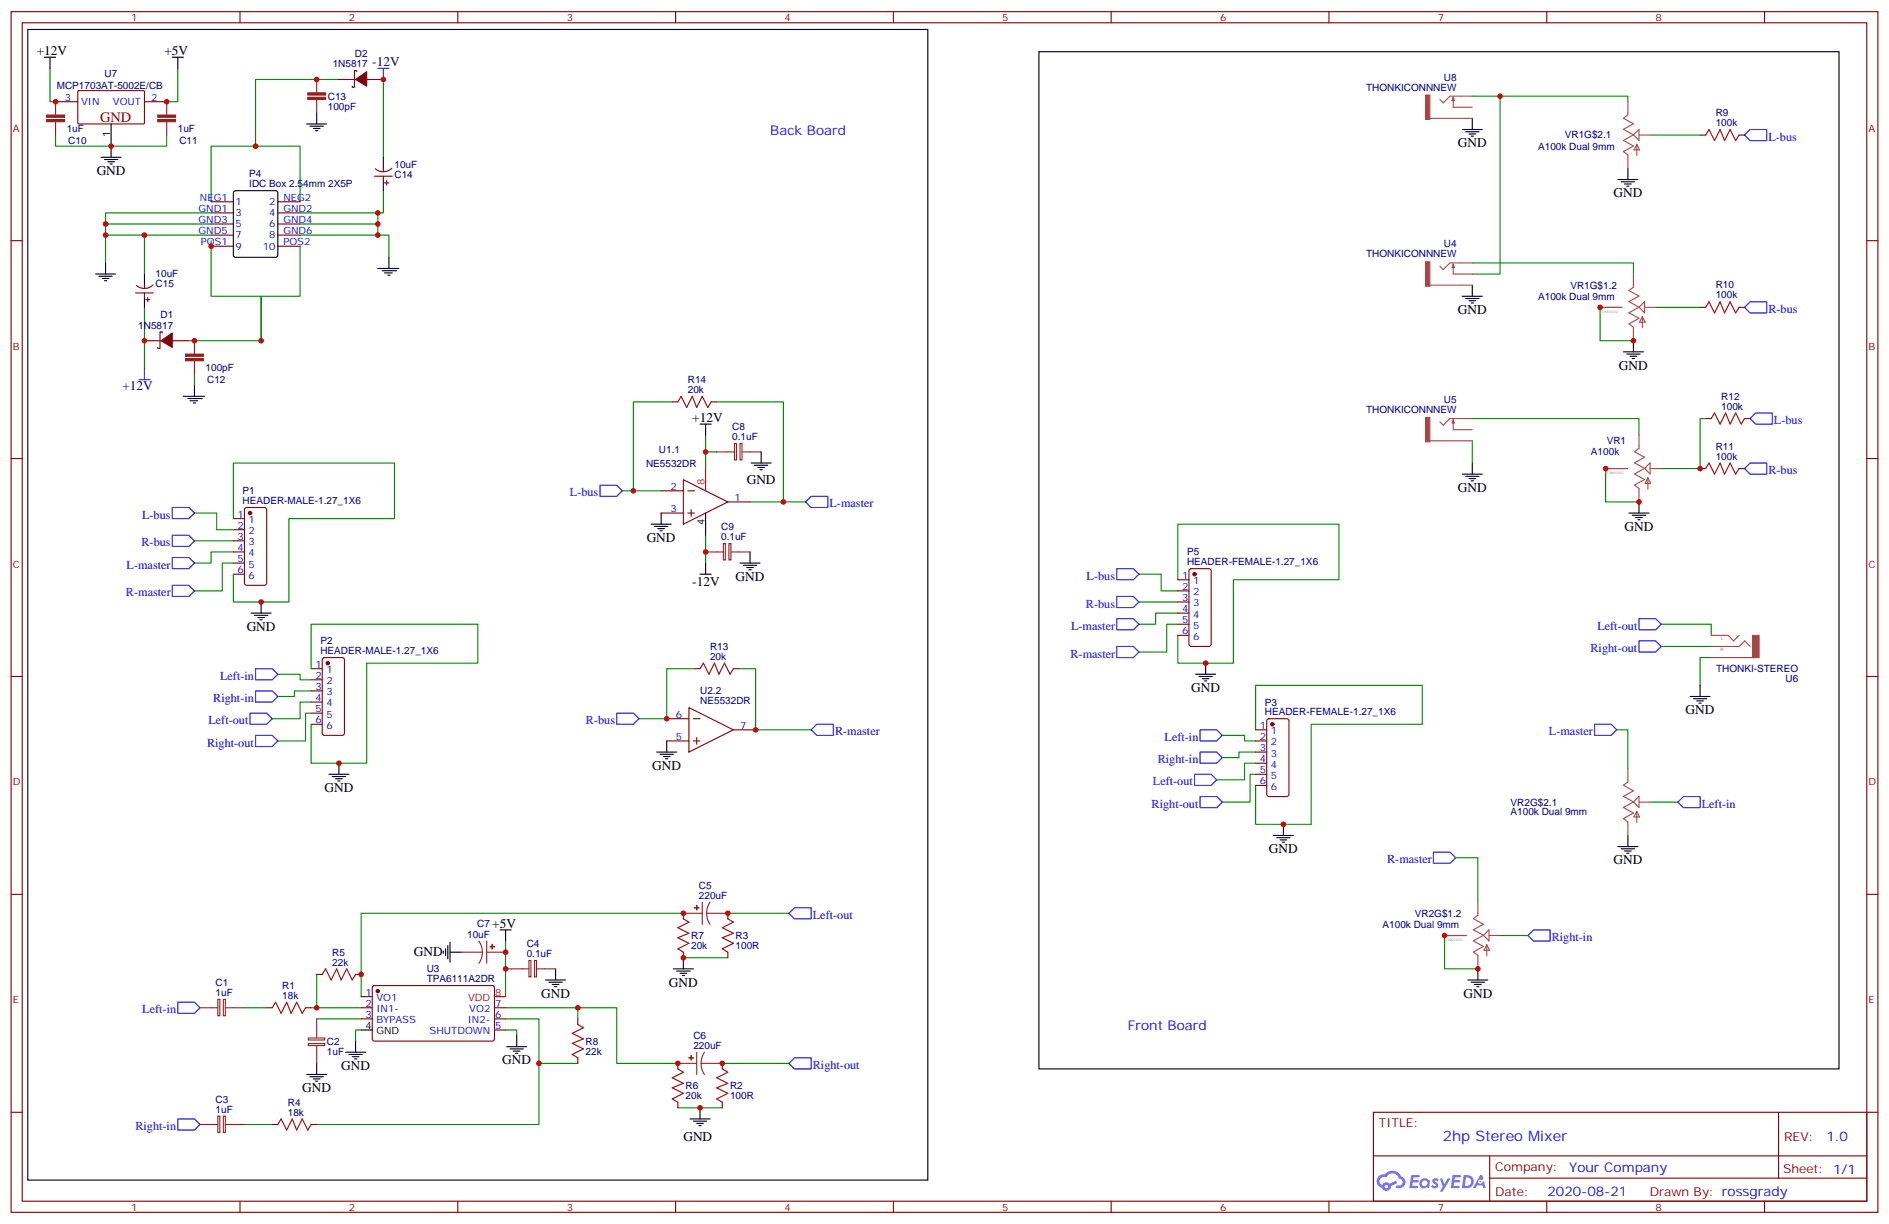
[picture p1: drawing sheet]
<svg xmlns="http://www.w3.org/2000/svg" width="600mm" height="388mm" viewBox="0 0 600 388" stroke-linecap="round" stroke-linejoin="round" font-family="sans-serif">
<g fill="none" stroke="#870000" stroke-width=".35">
<path d="M3.5 3.7h592.7v381h-592.7zM7.1 7.2h585.6v374h-585.6zM76.2 3.7v3.5M145.3 3.7v3.5M214.5 3.7v3.5M283.6 3.7v3.5M352.8 3.7v3.5M421.9 3.7v3.5M491.1 3.7v3.5M560.2 3.7v3.5M3.5 76.4h3.6M592.7 76.4h3.5"/>
<path d="M3.5 145.5h3.6M592.7 145.5h3.5M3.5 214.7h3.6M592.7 214.7h3.5M3.5 283.8h3.6M592.7 283.8h3.5M3.5 353h3.6M436 353h156.7v28.2h-156.7zM564.7 353v20.9M592.7 353h3.5M436.1 366.8h156.4M472.9 373.9h119.6"/>
<path d="M472.9 366.8v14.1M76.2 381.2v3.5M145.3 381.2v3.5M214.5 381.2v3.5M283.6 381.2v3.5M352.8 381.2v3.5M421.9 381.2v3.5M491.1 381.2v3.5M560.2 381.2v3.5"/>
</g>
<g fill="#5487ff">
<path d="M455 374.1a1.22 1.22 0 0 1 1.7 .3l-.3 .6a.47 .47 0 0 0-.4-.4 .47 .47 0 0 0-.5 .2l.2 .2a1.14 1.14 0 0 1 .7 1.7 1.14 1.14 0 0 1-1.9 0l-.2-.2 .5-.5 .7 .4a.29 .29 0 0 0 .4-.2 .29 .29 0 0 0-.3-.4 1.04 1.04 0 0 1-.6-1.7z"/>
<path d="M448 372.9h2.4l.3 .2-.1 .5h-1.8l-.2 .9h1.6l.3 .3-.4 .4h-1.6l-.1 1.1 1.7 .1 .2 .3-.2 .3h-2.7z"/>
<path d="M461.2 372.9l2.7 .2-.2 .5h-1.8l-.1 .9h1.5l.3 .3-.4 .4h-1.5l-.2 1.1 1.7 .1 .2 .3-.2 .3h-2.6z"/>
<path d="M469.9 372.9h.7l.3 1.2-.6 .4a.69 .69 0 0 0-1 .2 .69 .69 0 0 0 .5 1 .69 .69 0 0 0 .8-.6l.5-.3 .6 2.2h-.8l-.2-.9h-1.7l-.5 .9h-.9z"/>
<path d="M457.1 374h.8l.6 1.8 1.1-1.8h.9l-2.5 4.2h-.9l.9-1.6z"/>
<path d="M464.7 372.9l-.6 4.1h1.4a2.11 2.11 0 0 0 2.4-2.1 2.11 2.11 0 0 0-2.5-2zM465.4 373.6a1.43 1.43 0 0 1 1.7 1.6 1.43 1.43 0 0 1-2.1 1.1z"/>
<path d="M451 374.5a1.54 1.54 0 0 0-.1 2.1 1.54 1.54 0 0 0 2.2 .2l.6 .2 .3-2.3-.6-.3a1.49 1.49 0 0 0-2.4 .1zM451.3 375.5a.95 .95 0 0 1 1.9 0 .95 .95 0 0 1-1.9 0z"/>
<path d="M437.7 373.3a2.18 2.18 0 0 0 1.1 3.7 1.44 1.44 0 0 0 1.6 .9 1.44 1.44 0 0 0 1.2-1.5l2-1-.4-.7-2 .9a1.47 1.47 0 0 0-2.4 .5 1.39 1.39 0 0 1-.6-2 1.39 1.39 0 0 1 2-.4 2.12 2.12 0 0 1 2.1-1.3 2.12 2.12 0 0 1 1.9 1.6 1.14 1.14 0 0 1 1.1 1.5 1.14 1.14 0 0 1-1.7 .7 .43 .43 0 0 0-.5 .3 .43 .43 0 0 0 .4 .5 1.98 1.98 0 0 0 2.6-1.2 1.98 1.98 0 0 0-1.3-2.5 3.1 3.1 0 0 0-5.2-.7l-.9 .1zM439.6 376.6a.55 .55 0 0 1 1.1 0 .55 .55 0 0 1-1.1 0z"/>
<circle cx="470" cy="375" r=".26"/>
</g>
<g fill="none" stroke="#870000" stroke-width=".35">
<path d="M17.6 32.3h7.1M24.8 28.9l.2-.1h20.7l.2 .3-.1 10.1-.3 .1h-20.6l-.2-.3zM45.9 32.3h7M107.6 25.2h5.3M113.2 22.8v-.4h-.7v5.3h-.7v-.4M116.4 25.2h5.3M118.9 55.9h5.6M121.7 53.4v1.1M121.7 55.9v1.1M122.1 58h1.4M122.8 57.3v1.4M124.4 53.4a3.8 3.8 0 0 1-5.2 .1"/>
<path d="M539.8 42.9h1.7M552.1 42.9h1.8M67 64h7.1M67 67.6h7.1M67 71.1h7.1M67 74.6h7.1M67 78.1h7.1M88.2 64h7M88.2 67.6h7M88.2 71.1h7M88.2 74.6h7M88.2 78.1h7"/>
<path d="M43 93h5.7M45.9 90.5v1M45.9 93v1M46.2 95.1h1.4M46.9 94.4v1.4M48.6 90.4a3.8 3.8 0 0 1-5.3 .2M539.8 97.5h1.7M552.1 97.5h1.8M45.9 108.1h5.3M51.5 105.7v-.4h-.7v5.3h-.7v-.4M54.7 108.1h5.3M213.4 127.5h1.8"/>
<path d="M225.8 127.5h1.7M541.5 132.8h1.8M553.9 132.8h1.7M209.9 155.8h7.1M217 152.2l14.1 7.1-14.1 7zM218.4 155.8h2.1M231.1 159.3h7M539.8 148.7h1.7M552.1 148.7h1.8M74.1 164.6h3.5M74.1 168.1h3.5M74.1 171.6h3.5"/>
<path d="M74.1 175.2h3.5M74.1 178.7h3.5M77.8 161.2l.5-.2h5.7l.6 .5 .1 23.5-.5 .7h-5.9l-.6-.4-.1-23.6zM209.9 162.8h7.1M218.4 162.8h2.1M219.4 161.7v2.2M74.1 182.2h3.5M373.9 184h3.6M373.9 187.5h3.6M373.9 191h3.6M373.9 194.6h3.6M373.9 198.1h3.6"/>
<path d="M377.7 180.7l.5-.3h5.6l.7 .5v23.5l-.4 .7h-5.9l-.7-.4v-23.5zM98.8 212.2h3.5M98.8 215.7h3.5M98.8 219.3h3.5M102.5 208.9l.5-.2h5.7l.6 .4 .1 23.6-.5 .6-5.9 .1-.6-.5-.1-23.5zM220.5 212.2h1.7M232.8 212.2h1.8M373.9 201.6h3.6M98.8 222.8h3.5M98.8 226.3h3.5M98.8 229.8h3.5M211.7 228.1h7"/>
<path d="M211.7 235.1h7M218.7 224.5l14.1 7.1-14.1 7.1zM220.1 228.1h2.1M220.1 235.1h2.1M221.2 234.1v2.1M232.8 231.6h7.1M398.6 235.1h3.6M398.6 231.6h3.6M398.6 238.7h3.6M402.4 228.3l.5-.2h5.6l.7 .4v23.6l-.4 .6-5.9 .1-.7-.5v-23.5zM398.6 242.2h3.6M398.6 245.7h3.6"/>
<path d="M398.6 249.2h3.6M217 289.8v1.8M231.1 289.8v1.8M84.7 319.8h1.7M97 319.8h1.8M100.5 309.2h1.8M112.9 309.2h1.8M114.7 319.8h3.5M114.7 316.3h3.5M118.4 312.9l.5-.2 37.7 .1 .4 .6-.1 16.5-.6 .5-37.7-.1-.4-.6v-16.3zM157 319.8h3.5M217 302.2v1.7"/>
<path d="M231.1 302.2v1.7M114.7 323.3h3.5M157 323.3h3.5M157 326.8h3.5M183.4 323.3v1.8M183.4 335.7v1.7M215.2 337.4v1.8M229.3 337.4v1.8M86.4 356.8h1.8M98.8 356.8h1.7M215.2 349.8v1.7M229.3 349.8v1.7"/>
</g>
<g fill="#870000" stroke="#870000" stroke-width=".35">
<path d="M112.9 25.2l3.5-2.4v4.5z"/>
<path d="M51.2 108.1l3.5-2.4v4.5z"/>
<circle cx="79.4" cy="162.8" r=".53"/>
<circle cx="104.1" cy="210.4" r=".53"/>
<circle cx="119.9" cy="314.5" r=".53"/>
<circle cx="403.9" cy="229.8" r=".53"/>
<circle cx="379.2" cy="182.2" r=".53"/>
</g>
<g fill="none" stroke="#00f" stroke-width=".35">
<path d="M119.9 21.7h3.6M121.7 21.7v3.5M555.6 41.1h5.3v3.5h-5.3l-1.7-1.7zM555.6 95.8h5.3v3.5h-5.3l-1.7-1.8zM45.9 116.9v3.6M44.1 120.5h3.5M557.4 131.1h5.3v3.5h-5.3l-1.8-1.8zM190.5 154h5.3l1.8 1.8-1.8 1.7h-5.3zM257.5 157.5h5.3v3.5h-5.3l-1.7-1.7zM555.6 146.9h5.3v3.6h-5.3l-1.7-1.8zM54.7 161h5.3l1.7 1.8-1.7 1.8h-5.3zM54.7 169.9h5.3l1.7 1.7-1.7 1.8h-5.3z"/>
<path d="M54.7 176.9h5.3l1.7 1.8-1.7 1.7h-5.3zM54.7 185.7h5.3l1.7 1.8-1.7 1.8h-5.3zM354.5 196.3h5.3l1.8 1.8-1.8 1.7h-5.3zM354.5 189.3h5.3l1.8 1.7-1.8 1.8h-5.3zM354.5 180.4h5.3l1.8 1.8-1.8 1.8h-5.3zM520.3 196.3h5.3l1.8 1.8-1.8 1.7h-5.3zM81.1 212.2h5.3l1.8 1.8-1.8 1.7h-5.3zM81.1 219.3h5.3l1.8 1.7-1.8 1.8h-5.3zM354.5 205.1h5.3l1.8 1.8-1.8 1.8h-5.3zM520.3 203.4h5.3l1.8 1.7-1.8 1.8h-5.3zM79.4 226.3h5.3l1.7 1.8-1.7 1.7h-5.3zM81.1 233.4h5.3l1.8 1.7-1.8 1.8h-5.3z"/>
<path d="M195.8 226.3h5.3l1.7 1.8-1.7 1.7h-5.3zM259.3 229.8h5.3v3.6h-5.3l-1.8-1.8zM381 238.7h5.3l1.8 1.7-1.8 1.8h-5.3zM381 231.6h5.3l1.8 1.8-1.8 1.7h-5.3zM506.2 229.8h5.3l1.8 1.8-1.8 1.8h-5.3zM379.2 245.7h5.3l1.8 1.8-1.8 1.7h-5.3zM381 252.8h5.3l1.8 1.7-1.8 1.8h-5.3zM534.5 252.8h5.3v3.5h-5.3l-1.8-1.8zM455.1 270.4h5.3l1.7 1.8-1.7 1.7h-5.3zM250.5 289.8l1.7-1.8h5.3v3.6h-5.3zM485.1 296.9l1.7-1.8h5.3v3.5h-5.3zM56.4 318h5.3l1.8 1.8-1.8 1.8h-5.3z"/>
<path d="M250.5 337.4l1.7-1.7h5.3v3.5h-5.3zM56.4 355.1h5.3l1.8 1.7-1.8 1.8h-5.3z"/>
</g>
<g fill="none" stroke="#008700" stroke-width=".35">
<path d="M15.9 21.7v10.6h1.7M56.4 21.7v10.6h-3.5M107.6 25.2h-26.5v21.2M121.7 25.2v24.7M467.4 30.5h49.4v1.8M476.2 30.5v56.5h-8.8M17.6 42.9v3.5h35.3v-3.5M523.9 42.9h15.9M33.5 74.6h33.5M33.5 71.1h33.5M45.9 74.6v12.4M67 67.6h-33.5v15.8"/>
<path d="M67 76.4v17.6h15.9v14.1M67 64v-17.6h28.2v17.6M95.2 78.1v15.9h-12.3v14.1M95.2 71.1h24.7v3.5M95.2 74.6h28.3v7.1M119.9 67.6v3.5M121.7 60.5v7.1h-26.5M45.9 97.5v19.4M467.4 83.4h51.2v3.6M508 97.5v10.6h10.6M525.6 97.5h14.2M60 108.1h22.9"/>
<path d="M61.7 118.7v3.5M213.4 127.5h-12.3v28.3M224 138.1v10.6M227.5 127.5h21.2v31.8M467.4 132.8h52.9v5.3M467.4 139.9v7M541.5 132.8h-1.7v15.9h-12.4M197.6 155.8h12.3M224 143.4h3.5M238.1 159.3h17.7M509.8 148.7v10.6h10.5M61.7 162.8h7.1v5.3h5.3"/>
<path d="M61.7 171.6h12.4M74.1 175.2h-7.1v3.5h-5.3M74.1 178.7h-3.5v8.8h-8.9M74.1 164.6v-17.7h51.1v17.7h-33.5v26.4h-17.6v-8.8M224 169.9v8.8M361.6 182.2h7.1v5.3h5.2M361.6 191h12.3M373.9 184v-17.7h51.2v17.7h-33.5v26.4h-17.7v-8.8M373.9 198.1h-3.5v8.8h-8.8M373.9 194.6h-7v3.5h-5.3M527.4 198.1h15.9v3.5M88.2 214h7v1.7h3.6"/>
<path d="M98.8 219.3h-5.3v1.7h-5.3M98.8 212.2v-14.1h52.9v12.3h-35.3v31.8h-17.6v-12.4M220.5 212.2h-8.8v15.9h-8.9M234.6 212.2h5.3v19.4h17.6M527.4 205.1h15.9M543.3 208.7h-3.5v8.8M98.8 222.8h-3.6v5.3h-8.8M98.8 226.3h-1.8v8.8h-8.8M388.1 233.4h7v1.7h3.5M398.6 231.6v-14.1h53v12.3h-35.3v31.8h-17.7v-12.4M398.6 238.7h-5.3v1.7h-5.2M513.3 231.6h3.5v12.3"/>
<path d="M398.6 245.7h-1.7v8.8h-8.8M398.6 242.2h-3.5v5.3h-8.8M523.9 254.5h8.8M462.1 272.2h7.1v14.1M160.5 298.6v8.8M217 289.8h-102.3v26.5M231.1 289.8h19.4M458.6 296.9v10.5h10.6M476.2 296.9h8.9M77.6 319.8h7.1M98.8 319.8h15.9M100.5 309.2v10.6"/>
<path d="M160.5 319.8h22.9v3.5M162.3 307.4h-1.8v8.9M183.4 319.8h12.4v17.6h19.4M217 303.9h14.1M100.5 323.3h14.2M114.7 326.8h-1.8v3.6M160.5 323.3h10.6v33.5h-70.6M160.5 326.8h3.5v1.8M171.1 337.4h12.3M229.3 337.4h21.2M77.6 356.8h8.8M215.2 351.5h14.1"/>
</g>
<g fill="none" stroke="#000" stroke-width=".35">
<path d="M8.8 9.3h285.8v365.2h-285.8zM14.1 18.2h3.5M15.9 18.2v3.5M54.7 18.2h3.5M56.4 18.2v3.5M329.8 16.4h254v322.8h-254zM35.3 39.3v10.6M97.4 39.3h6.3M100.5 35.8v3.5M467.4 37.6v3.5M32.1 49.9h6.4M33.2 50.6h4.2"/>
<path d="M34.2 51.3h2.1M34.9 52h.7M98.4 40h4.3M99.5 40.7h2.1M100.2 41.5h.7M121.7 49.9v3.5M121.7 57v3.5M464.3 41.1h6.3M465.3 41.8h4.2M466.4 42.5h2.1M467.1 43.2h.7M513.6 57h6.4"/>
<path d="M514.7 57.7h4.2M515.8 58.4h2.1M516.5 59.1h.7M516.8 53.4v3.6M74.3 60.7l.5-.2h12.7l.6 .4 .1 20.1-.5 .6-12.9 .1-.7-.5v-20zM30.3 87h6.4M31.4 87.7h4.2M32.5 88.4h2.1M33.2 89.1h.7M33.5 83.4v3.6M45.9 87v3.5M45.9 94v3.5"/>
<path d="M119.9 85.2h6.7M121.4 85.9h4.5M122.1 86.6h2.4M123.1 87.3h.7M123.5 81.7v3.5M464.3 94h6.3M465.3 94.7h4.2M466.4 95.4h2.1M467.1 96.1h.7M467.4 90.5v3.5M515.4 111.7h6.4M516.5 112.4h4.2"/>
<path d="M517.5 113.1h2.1M518.2 113.8h.7M518.6 108.1v3.6M58.2 125.8h6.7M59.6 126.5h4.6M60.3 127.2h2.5M61.4 127.9h.7M61.7 122.2v3.6M222.2 134.6h3.6M224 134.6v3.5M238.5 146.9h6.3M239.5 147.6h4.3"/>
<path d="M240.6 148.3h2.1M241.3 149h.7M241.7 143.4v3.5M464.3 150.5h6.3M465.3 151.2h4.2M466.4 151.9h2.1M467.1 152.6h.7M467.4 146.9v3.6M520.3 159.3v3.5M206.7 166.3h6.4M207.8 167h4.2M208.8 167.7h2.2"/>
<path d="M209.5 168.5h.8M209.9 162.8v3.5M224 162.8v7.1M224 178.7v3.5M234.9 178.7h6.4M236 179.4h4.2M238.1 175.2v3.5M517.2 162.8h6.3M518.2 163.5h4.3M519.3 164.2h2.1M520 164.9h.7M79.7 194.6h6.4"/>
<path d="M80.8 195.3h4.2M81.8 196h2.2M82.5 196.7h.8M82.9 191v3.6M222.2 182.2h3.6M237.1 180.1h2.1M237.8 180.8h.7M379.6 214h6.3M380.6 214.7h4.3M381.7 215.4h2.1M382.4 216.1h.7M382.8 210.4v3.6"/>
<path d="M539.8 217.5v3.5M208.5 238.7h6.3M209.5 239.4h4.3M211.7 235.1v3.6M536.6 221h6.3M537.6 221.7h4.3M538.7 222.4h2.1M539.4 223.1h.7M104.4 245.7h6.4M105.5 246.4h4.2M106.5 247.1h2.2M107.2 247.8h.7"/>
<path d="M107.6 242.2v3.5M210.6 240.1h2.1M211.3 240.8h.7M404.3 265.1h6.3M405.3 265.8h4.3M406.4 266.5h2.1M407.1 267.2h.7M407.5 261.6v3.5M513.6 268.6h6.4M514.7 269.3h4.2M515.8 270.1h2.1M516.5 270.8h.7"/>
<path d="M516.8 265.1v3.5M142.9 299v6.3M158.7 295.1h3.6M160.5 295.1v3.5M140.8 301.8v.7M141.5 301.1v2.1M142.2 300v4.3M142.9 302.2h3.5M173.2 311h6.4M174.3 311.7h4.2M175.3 312.4h2.1M176 313.1h.7"/>
<path d="M176.4 307.4v3.6M213.8 307.4h6.3M214.8 308.2h4.3M215.9 308.9h2.1M216.6 309.6h.7M217 303.9v3.5M466 311h6.4M467.1 311.7h4.2M468.1 312.4h2.2M468.8 313.1h.7M469.2 307.4v3.6M100.5 337.4v3.6"/>
<path d="M109.7 333.9h6.4M110.8 334.6h4.2M111.8 335.3h2.1M112.5 336h.7M112.9 330.4v3.5M114.7 326.8h3.5M160.9 332.1h6.3M161.9 332.8h4.3M163 333.6h2.1M163.7 334.3h.7M164 328.6v3.5M97.4 341h6.3"/>
<path d="M98.4 341.7h4.3M99.5 342.4h2.1M100.2 343.1h.7M219.1 355.1h6.3M220.1 355.8h4.3M221.2 356.5h2.1M221.9 357.2h.7M222.2 351.5v3.6"/>
</g>
<g fill="none" stroke="#8c2424" stroke-width=".35">
<path d="M17.6 32.3v4.2M17.6 38.6v4.3M52.9 32.3v4.2M52.9 38.6v4.3M100.5 25.2v4.3M100.5 31.6v4.2M61.7 108.1v4.3M61.7 114.5v4.2M227.5 143.4h5.7M233.2 140.8h.6v5.1h-.6zM234.9 140.8h.7v5.1h-.7zM235.7 143.4h6"/>
<path d="M224 175.2h5.7M229.7 172.5h.6v5.2h-.6zM231.4 172.5h.7v5.2h-.7zM232.1 175.2h6M152 298.6l.9 1.7 .2 1.9M154.5 298.6v7.1M217 289.8h6M223 286.3v7M224.4 289.8l.2 1.9 .8 1.6M224.4 289.8h6.7M225.4 286.3l-.8 1.7-.2 1.8M63.5 319.8h5.6"/>
<path d="M69.1 317.1h.7v5.2h-.7zM70.9 317.1h.6v5.2h-.6zM71.6 319.8h6M146.4 302.2h6.7M153.1 302.2l-.2 1.8-.9 1.7M154.5 302.2h6M162.3 307.4h5.6M167.9 304.8h.7v5.2h-.7zM169.7 304.8h.6v5.2h-.6zM170.4 307.4h6M97.9 329.4h5.2v.6h-5.2zM97.9 331.2h5.2v.6h-5.2z"/>
<path d="M100.5 323.3v6M100.5 331.8v5.6M215.2 337.4h6M221.2 333.9v7.1M222.6 337.4l.2 1.9 .9 1.7M222.6 337.4h6.7M223.7 333.9l-.9 1.7-.2 1.8M63.5 356.8h5.6M69.1 354.2h.7v5.2h-.7zM70.9 354.2h.6v5.2h-.6zM71.6 356.8h6"/>
</g>
<g fill="#8c2424" stroke="#8c2424" stroke-width=".35">
<path d="M50.1 36.5h5.6v.7h-5.6z"/>
<path d="M50.1 37.9h5.6v.7h-5.6z"/>
<path d="M14.8 36.5h5.7v.7h-5.7z"/>
<path d="M14.8 37.9h5.7v.7h-5.7z"/>
<path d="M58.9 112.4h5.7v.7h-5.7z"/>
<path d="M58.9 113.8h5.7v.7h-5.7z"/>
<path d="M97.7 30.9h5.7v.7h-5.7z"/>
<path d="M97.7 29.5h5.7v.7h-5.7z"/>
<path d="M156.2 299.7l.1 1.4z"/>
<path d="M155.6 300.4h1.4z"/>
<path d="M219.4 335l.1 1.4z"/>
<path d="M218.7 335.7h1.4z"/>
<path d="M221.2 287.3v1.4z"/>
<path d="M220.5 288l1.4 .1z"/>
</g>
<g fill="none" stroke="#a10000" stroke-width=".35">
<path d="M541.5 42.9l1.1-1.8 1.7 3.5 1.8-3.5 1.4 3.5 1.8-3.5 1.7 3.5 1.1-1.7M541.5 97.5l1.1-1.7 1.7 3.5 1.8-3.5 1.4 3.5 1.8-3.5 1.7 3.5 1.1-1.8M215.2 127.5l1.1-1.7 1.7 3.5 1.8-3.5 1.4 3.5 1.8-3.5 1.7 3.5 1.1-1.8M543.3 132.8l1-1.7 1.8 3.5 1.8-3.5 1.4 3.5 1.7-3.5 1.8 3.5 1.1-1.8M541.5 148.7l1.1-1.8 1.7 3.6 1.8-3.6 1.4 3.6 1.8-3.6 1.7 3.6 1.1-1.8M222.2 212.2l1.1-1.8 1.8 3.6 1.7-3.6 1.4 3.6 1.8-3.6 1.8 3.6 1-1.8M217 291.6l1.7 1-3.5 1.8 3.5 1.8-3.5 1.4 3.5 1.7-3.5 1.8 1.8 1.1M231.1 291.6l1.7 1-3.5 1.8 3.5 1.8-3.5 1.4 3.5 1.7-3.5 1.8 1.8 1.1M86.4 319.8l1.1-1.8 1.8 3.6 1.7-3.6 1.4 3.6 1.8-3.6 1.8 3.6 1-1.8M102.3 309.2l1.1-1.8 1.7 3.6 1.8-3.6 1.4 3.6 1.8-3.6 1.7 3.6 1.1-1.8M183.4 325.1l1.8 1-3.5 1.8 3.5 1.8-3.5 1.4 3.5 1.7-3.5 1.8 1.7 1.1M215.2 339.2l1.8 1.1-3.6 1.7 3.6 1.8-3.6 1.4 3.6 1.8-3.6 1.7 1.8 1.1"/>
<path d="M229.3 339.2l1.8 1.1-3.6 1.7 3.6 1.8-3.6 1.4 3.6 1.8-3.6 1.7 1.8 1.1M88.2 356.8l1.1-1.7 1.7 3.5 1.8-3.5 1.4 3.5 1.8-3.5 1.7 3.5 1.1-1.8"/>
</g>
<path d="M224 148.7v7.1M157 316.3h3.5" fill="none" stroke="#f00" stroke-width=".35"/>
<g fill="none" stroke="#a64a4a" stroke-width=".35">
<path d="M454 37.6h9.8M461.4 30.9v3.1h2.4M461.4 30.9l.3 1h-.7zM463.8 30.5h-3.5l-2.1 2.1-1.1-1M464 30.5h3.4M464 34h3.4M464 37.6h3.4M516.8 32.3v4.2l-1.4 1 3.2 1.8-3.2 1.7 3.2 1.8M516.8 50v3.4M518.6 42.8l-3.2 1.8 3.2 1.7-3.2 1.8 1.4 1.1v.7M518.6 42.8l1.7-1.8v3.6zM519.6 45.8v3.5"/>
<path d="M519.6 45.8l.9 1.8h-1.7zM520.4 42.9h3.5M454 90.5h9.8M461.4 83.8v3.2h2.4M461.4 83.8l.3 1h-.7zM463.8 83.4h-3.5l-2.1 2.1-1.1-1M464 83.4h3.4M464 87h3.4M464 90.5h3.4M508 97.5h6.9M518.6 87v4.1l-1.4 1.1 3.1 1.8-3.1 1.7 3.1 1.8M520.3 97.5l-3.1 1.8 3.1 1.7-3.1 1.8 1.4 1v.7"/>
<path d="M522.1 95.7v3.6l-1.8-1.8zM522.2 97.5h3.4M518.6 104.7v3.4M521.4 100.5v3.5M521.4 100.5l.9 1.7h-1.8zM454 139.9h9.8M461.4 133.2v3.1h2.4M461.4 133.2l.3 1h-.7zM463.8 132.8h-3.5l-2.1 2.1-1.1-1M464 132.8h3.4M464 136.3h3.4M464 139.9h3.4"/>
<path d="M520.3 138.1v4.2l-1.4 1 3.2 1.8-3.2 1.8 3.2 1.7M509.8 148.7h6.9M520.3 155.8v3.5M522.1 148.6l-3.2 1.8 3.2 1.8-3.2 1.7 1.4 1.1v.7M523.2 151.6v3.6M523.2 151.6l.9 1.8h-1.8zM523.9 146.9v3.5l-1.8-1.8zM523.9 148.7h3.5M543.3 201.6h3.4M543.3 205.1h3.4M543.3 208.7h3.4M546.9 201.6h1.7l1.8 1.8 1.8-1.8"/>
<path d="M546.9 205.1h5.3l1.7-1.7 1.8 1.7M546.9 208.7h10.5M516.8 243.9v4.2l-1.4 1.1 3.2 1.7-3.2 1.8 3.2 1.8M518.6 254.5l-3.2 1.7 3.2 1.8-3.2 1.8 1.4 1v.7M519.6 257.5v3.5M519.6 257.5l.9 1.7h-1.7zM520.3 252.7v3.5l-1.7-1.7zM520.4 254.5h3.5M516.8 261.6v3.5M458.6 296.9h7M469.2 286.3v4.2l-1.4 1 3.2 1.8-3.2 1.7 3.2 1.8M471 296.8l-3.2 1.8 3.2 1.7-3.2 1.8 1.4 1.1v.7"/>
<path d="M472 299.8v3.5M472 299.8l.9 1.8h-1.8zM472.7 295v3.6l-1.7-1.8zM472.8 296.9h3.4M469.2 304v3.4"/>
</g>
<g fill="#a64a4a" stroke="#a64a4a" stroke-width=".32">
<path d="M556.4 201.6h2.1v7.1h-2.1z"/>
<path d="M452.6 132.5h1.4v7.7h-1.4z"/>
<path d="M452.6 83.1h1.4v7.7h-1.4z"/>
<path d="M452.6 30.2h1.4v7.7h-1.4z"/>
</g>
<g fill="#c00">
<circle cx="100.5" cy="25.2" r=".88"/>
<circle cx="82.9" cy="108.1" r=".88"/>
<circle cx="82.9" cy="191" r=".88"/>
<circle cx="107.6" cy="242.2" r=".88"/>
<circle cx="201.1" cy="155.8" r=".88"/>
<circle cx="224" cy="143.4" r=".88"/>
<circle cx="35.3" cy="46.4" r=".88"/>
<circle cx="17.6" cy="32.3" r=".88"/>
<circle cx="52.9" cy="32.3" r=".88"/>
<circle cx="248.7" cy="159.3" r=".88"/>
<circle cx="224" cy="175.2" r=".88"/>
<circle cx="183.4" cy="319.8" r=".88"/>
<circle cx="215.2" cy="337.4" r=".88"/>
<circle cx="171.1" cy="337.4" r=".88"/>
<circle cx="45.9" cy="74.6" r=".88"/>
<circle cx="33.5" cy="71.1" r=".88"/>
<circle cx="121.7" cy="25.2" r=".88"/>
<circle cx="81.1" cy="46.4" r=".88"/>
<circle cx="67" cy="78.1" r=".88"/>
<circle cx="119.9" cy="71.1" r=".88"/>
<circle cx="119.9" cy="67.6" r=".88"/>
<circle cx="119.9" cy="74.6" r=".88"/>
<circle cx="33.5" cy="74.6" r=".88"/>
<circle cx="61.7" cy="108.1" r=".88"/>
<circle cx="45.9" cy="108.1" r=".88"/>
<circle cx="160.5" cy="302.2" r=".88"/>
<circle cx="160.5" cy="307.4" r=".88"/>
<circle cx="114.7" cy="309.2" r=".88"/>
<circle cx="239.9" cy="231.6" r=".88"/>
<circle cx="211.7" cy="228.1" r=".88"/>
<circle cx="229.3" cy="337.4" r=".88"/>
<circle cx="222.3" cy="351.5" r=".88"/>
<circle cx="231.1" cy="289.8" r=".88"/>
<circle cx="217" cy="303.9" r=".88"/>
<circle cx="217" cy="289.8" r=".88"/>
<circle cx="100.5" cy="319.8" r=".88"/>
<circle cx="407.5" cy="261.6" r=".88"/>
<circle cx="382.8" cy="210.4" r=".88"/>
<circle cx="458.6" cy="296.9" r=".88"/>
<circle cx="469.2" cy="307.4" r=".88"/>
<circle cx="476.3" cy="30.5" r=".88"/>
<circle cx="539.8" cy="148.7" r=".88"/>
<circle cx="520.3" cy="159.3" r=".88"/>
<circle cx="509.8" cy="148.7" r=".88"/>
<circle cx="518.6" cy="108.1" r=".88"/>
<circle cx="508" cy="97.5" r=".88"/>
</g>
<text font-size="4.6" fill="#800" x="31.7" y="38.6">GND</text>
<text font-size="4.6" fill="#00f" x="458.1" y="362">2hp Stereo Mixer</text>
<g font-size="4.2">
<text x="11.6" y="17.5">+12V</text>
<text x="52.2" y="17.5">+5V</text>
<text x="462.8" y="46.7">GND</text>
<text x="30.7" y="55.6">GND</text>
<text x="512.2" y="62.6">GND</text>
<text x="462.8" y="99.7">GND</text>
<text x="514" y="117.3">GND</text>
<text x="219.8" y="133.9">+12V</text>
<text x="237.1" y="153.7">GND</text>
<text x="462.8" y="156.1">GND</text>
<text x="205.3" y="172">GND</text>
<text x="515.8" y="168.5">GND</text>
<text x="233.5" y="184.3">GND</text>
<text x="219.8" y="186.1">-12V</text>
<text x="78.3" y="200.2">GND</text>
<text x="378.2" y="219.6">GND</text>
<text x="535.2" y="226.7">GND</text>
<text x="207.1" y="244.3">GND</text>
<text x="103" y="251.4">GND</text>
<text x="402.9" y="270.8">GND</text>
<text x="512.2" y="274.3">GND</text>
<text x="156.3" y="294.4">+5V</text>
<text x="131.4" y="303.5">GND</text>
<text x="171.8" y="316.6">GND</text>
<text x="212.4" y="313.1">GND</text>
<text x="464.6" y="316.6">GND</text>
<text x="108.3" y="339.5">GND</text>
<text x="159.5" y="337.8">GND</text>
<text x="96" y="346.6">GND</text>
<text x="217" y="362.1">GND</text>
</g>
<g font-size="4.2" fill="#000080">
<text x="118.2" y="21">-12V</text>
<text x="38.9" y="123.6">+12V</text>
</g>
<g font-size="4.2" fill="#00f">
<text x="244.5" y="42.7">Back Board</text>
<text x="358.1" y="326.9">Front Board</text>
<text x="579.8" y="362.2">1.0</text>
<text x="498.2" y="371.8">Your Company</text>
<text x="491.3" y="379.6">2020-08-21</text>
</g>
<g font-size="3.9" fill="#00f">
<text x="561.4" y="44.6">L-bus</text>
<text x="561.4" y="99.3">R-bus</text>
<text x="563.2" y="134.6">L-bus</text>
<text x="561.4" y="150.5">R-bus</text>
<text x="180.9" y="157.5">L-bus</text>
<text x="263.3" y="161">L-master</text>
<text x="45.1" y="164.6">L-bus</text>
<text x="44.9" y="173.4">R-bus</text>
<text x="40.2" y="180.4">L-master</text>
<text x="345" y="184">L-bus</text>
<text x="40" y="189.3">R-master</text>
<text x="344.8" y="192.8">R-bus</text>
<text x="340" y="199.8">L-master</text>
<text x="507.1" y="199.8">Left-out</text>
<text x="339.8" y="208.7">R-master</text>
<text x="505" y="206.9">Right-out</text>
<text x="69.9" y="215.7">Left-in</text>
<text x="67.7" y="222.8">Right-in</text>
<text x="66.2" y="229.8">Left-out</text>
<text x="186" y="229.8">R-bus</text>
<text x="265.1" y="233.4">R-master</text>
<text x="491.7" y="233.4">L-master</text>
<text x="65.7" y="236.9">Right-out</text>
<text x="369.7" y="235.1">Left-in</text>
<text x="367.5" y="242.2">Right-in</text>
<text x="366" y="249.2">Left-out</text>
<text x="365.6" y="256.3">Right-out</text>
<text x="540.3" y="256.3">Left-in</text>
<text x="440.4" y="273.9">R-master</text>
<text x="258.1" y="291.6">Left-out</text>
<text x="492.7" y="298.6">Right-in</text>
<text x="45.2" y="321.6">Left-in</text>
<text x="258.1" y="339.2">Right-out</text>
<text x="43" y="358.6">Right-in</text>
</g>
<g font-size="3.9" fill="#800">
<text x="437.8" y="357.5">TITLE:</text>
<text x="566.4" y="362.2">REV:</text>
<text x="474.7" y="371.7">Company:</text>
<text x="566.1" y="372.4">Sheet: 1/1</text>
<text x="474.7" y="379.4">Date:</text>
<text x="523.7" y="379.5">Drawn By: rossgrady</text>
</g>
<g font-size="3.2" fill="#800">
<text x="41.6" y="6.7">1</text>
<text x="110.8" y="6.7">2</text>
<text x="179.9" y="6.7">3</text>
<text x="249.1" y="6.7">4</text>
<text x="318.2" y="6.7">5</text>
<text x="387.3" y="6.7">6</text>
<text x="456.5" y="6.7">7</text>
<text x="525.6" y="6.7">8</text>
<text x="4.1" y="41.8">A</text>
<text x="593.2" y="41.8">A</text>
<text x="4.1" y="110.9">B</text>
<text x="593.2" y="110.9">B</text>
<text x="4.1" y="180.1">C</text>
<text x="593.2" y="180.1">C</text>
<text x="4.1" y="249.2">D</text>
<text x="593.2" y="249.2">D</text>
<text x="4.1" y="318.4">E</text>
<text x="593.2" y="318.4">E</text>
<text x="41.6" y="384.2">1</text>
<text x="110.8" y="384.2">2</text>
<text x="179.9" y="384.2">3</text>
<text x="249.1" y="384.2">4</text>
<text x="318.2" y="384.2">5</text>
<text x="387.3" y="384.2">6</text>
<text x="456.5" y="384.2">7</text>
<text x="525.6" y="384.2">8</text>
</g>
<g font-size="3.2" fill="#000080">
<text x="105.6" y="21.3">1N5817</text>
<text x="112.7" y="18.1">D2</text>
<text x="18" y="28.1">MCP1703AT-5002E/CB</text>
<text x="33.2" y="24.3">U7</text>
<text x="433.7" y="28.8">THONKICONNNEW</text>
<text x="458.4" y="25.5">U8</text>
<text x="104.1" y="34.8">100pF</text>
<text x="104.1" y="31.6">C13</text>
<text x="21.2" y="41.9">1uF</text>
<text x="56.4" y="41.9">1uF</text>
<text x="544.7" y="40">100k</text>
<text x="544.7" y="36.8">R9</text>
<text x="21.7" y="45.7">C10</text>
<text x="57" y="45.7">C11</text>
<text x="488.3" y="47.5">A100k Dual 9mm</text>
<text x="496.8" y="43.9">VR1G$2.1</text>
<text x="125.2" y="53.4">10uF</text>
<text x="79.1" y="59.4">IDC Box 2.54mm 2X5P</text>
<text x="79.1" y="56.3">P4</text>
<text x="125.2" y="56.5">C14</text>
<text x="433.7" y="81.7">THONKICONNNEW</text>
<text x="458.4" y="78.5">U4</text>
<text x="49.4" y="87.8">10uF</text>
<text x="49.4" y="91.2">C15</text>
<text x="488.3" y="95.1">A100k Dual 9mm</text>
<text x="498.6" y="91.6">VR1G$1.2</text>
<text x="544.7" y="94.7">100k</text>
<text x="544.7" y="91.5">R10</text>
<text x="51" y="101">D1</text>
<text x="43.9" y="104.2">1N5817</text>
<text x="65.3" y="117.8">100pF</text>
<text x="65.8" y="121.6">C12</text>
<text x="218.4" y="124.7">20k</text>
<text x="218.4" y="121.5">R14</text>
<text x="433.7" y="131.1">THONKICONNNEW</text>
<text x="458.4" y="127.9">U5</text>
<text x="546.5" y="130">100k</text>
<text x="546.5" y="126.8">R12</text>
<text x="232.5" y="136.5">C8</text>
<text x="209.2" y="143.9">U1.1</text>
<text x="232.5" y="139.7">0.1uF</text>
<text x="510.1" y="141">VR1</text>
<text x="544.7" y="142.7">R11</text>
<text x="205.1" y="148.1">NE5532DR</text>
<text x="505.1" y="144.5">A100k</text>
<text x="544.7" y="145.9">100k</text>
<text x="77" y="159.9">HEADER-MALE-1.27_1X6</text>
<text x="77" y="156.9">P1</text>
<text x="229" y="171.4">0.1uF</text>
<text x="229" y="168.3">C9</text>
<text x="376.9" y="179.3">HEADER-FEMALE-1.27_1X6</text>
<text x="376.9" y="176.3">P5</text>
<text x="101.7" y="207.6">HEADER-MALE-1.27_1X6</text>
<text x="101.7" y="204.5">P2</text>
<text x="225.4" y="209.4">20k</text>
<text x="225.4" y="206.2">R13</text>
<text x="544.8" y="213.4">THONKI-STEREO</text>
<text x="222.3" y="220.4">U2.2</text>
<text x="566.9" y="216.4">U6</text>
<text x="222.3" y="223.4">NE5532DR</text>
<text x="401.6" y="227">HEADER-FEMALE-1.27_1X6</text>
<text x="401.6" y="223.9">P3</text>
<text x="479.6" y="255.7">VR2G$2.1</text>
<text x="479.6" y="258.8">A100k Dual 9mm</text>
<text x="221.9" y="285.2">220uF</text>
<text x="221.9" y="282">C5</text>
<text x="449.2" y="290.9">VR2G$1.2</text>
<text x="148.3" y="297.6">10uF</text>
<text x="151.5" y="294.3">C7</text>
<text x="219.4" y="298">R7</text>
<text x="233.5" y="298">R3</text>
<text x="438.9" y="294.4">A100k Dual 9mm</text>
<text x="105.5" y="303.2">R5</text>
<text x="167.2" y="303.7">0.1uF</text>
<text x="167.2" y="300.6">C4</text>
<text x="219.4" y="301.2">20k</text>
<text x="233.5" y="301.2">100R</text>
<text x="105.5" y="306.4">22k</text>
<text x="135.5" y="311.6">TPA6111A2DR</text>
<text x="135.5" y="308.6">U3</text>
<text x="68.4" y="316.1">1uF</text>
<text x="68.5" y="312.9">C1</text>
<text x="89.6" y="317">18k</text>
<text x="89.6" y="313.8">R1</text>
<text x="220.1" y="329.7">C6</text>
<text x="103.8" y="334.7">1uF</text>
<text x="103.8" y="331.5">C2</text>
<text x="185.9" y="334.7">22k</text>
<text x="185.9" y="331.5">R8</text>
<text x="220.1" y="332.8">220uF</text>
<text x="217.7" y="345.6">R6</text>
<text x="231.8" y="345.6">R2</text>
<text x="68.4" y="353.1">1uF</text>
<text x="68.5" y="350">C3</text>
<text x="91.4" y="350.8">R4</text>
<text x="217.7" y="348.8">20k</text>
<text x="231.8" y="348.8">100R</text>
<text x="91.4" y="354">18k</text>
</g>
<g font-size="3.2" fill="#00f">
<text x="20.6" y="31.9">3</text>
<text x="25.8" y="33.3">VIN</text>
<text x="35.9" y="33.3">VOUT</text>
<text x="48" y="31.9">2</text>
<text x="63.5" y="63.7">NEG1</text>
<text x="74.8" y="65.1">1</text>
<text x="85.5" y="65.1">2</text>
<text x="90" y="63.7">NEG2</text>
<text x="63" y="67.2">GND1</text>
<text x="63" y="70.7">GND3</text>
<text x="74.8" y="68.6">3</text>
<text x="85.5" y="68.6">4</text>
<text x="90" y="67.2">GND2</text>
<text x="90" y="70.7">GND4</text>
<text x="63" y="74.3">GND5</text>
<text x="63.7" y="77.8">POS1</text>
<text x="74.8" y="72.1">5</text>
<text x="74.8" y="75.7">7</text>
<text x="85.5" y="72.1">6</text>
<text x="85.5" y="75.7">8</text>
<text x="90" y="74.3">GND6</text>
<text x="90" y="77.8">POS2</text>
<text x="74.8" y="79.2">9</text>
<text x="83.5" y="79.2">10</text>
<text x="212.8" y="155.4">2</text>
<text x="233.2" y="158.9">1</text>
<text x="75.4" y="164.2">1</text>
<text x="75.4" y="167.7">2</text>
<text x="78.9" y="166">1</text>
<text x="212.8" y="162.5">3</text>
<text x="75.4" y="171.3">3</text>
<text x="78.9" y="169.5">2</text>
<text x="78.9" y="173">3</text>
<text x="75.4" y="174.8">4</text>
<text x="75.4" y="178.3">5</text>
<text x="78.9" y="176.6">4</text>
<text x="75.4" y="181.9">6</text>
<text x="78.9" y="180.1">5</text>
<text x="78.9" y="183.6">6</text>
<text x="375.3" y="183.6">1</text>
<text x="378.8" y="185.4">1</text>
<text x="375.3" y="187.1">2</text>
<text x="375.3" y="190.7">3</text>
<text x="378.8" y="188.9">2</text>
<text x="375.3" y="194.2">4</text>
<text x="375.3" y="197.7">5</text>
<text x="378.8" y="192.4">3</text>
<text x="378.8" y="196">4</text>
<text x="375.3" y="201.3">6</text>
<text x="378.8" y="199.5">5</text>
<text x="378.8" y="203">6</text>
<text x="100.1" y="211.8">1</text>
<text x="100.1" y="215.4">2</text>
<text x="103.6" y="213.6">1</text>
<text x="100.1" y="218.9">3</text>
<text x="103.6" y="217.1">2</text>
<text x="103.6" y="220.7">3</text>
<text x="100.1" y="222.4">4</text>
<text x="100.1" y="226">5</text>
<text x="103.6" y="224.2">4</text>
<text x="103.6" y="227.7">5</text>
<text x="214.6" y="227.7">6</text>
<text x="100.1" y="229.5">6</text>
<text x="103.6" y="231.2">6</text>
<text x="234.9" y="231.2">7</text>
<text x="400" y="231.2">1</text>
<text x="403.5" y="233">1</text>
<text x="214.6" y="234.8">5</text>
<text x="400" y="234.8">2</text>
<text x="400" y="238.3">3</text>
<text x="403.5" y="236.5">2</text>
<text x="400" y="241.8">4</text>
<text x="400" y="245.4">5</text>
<text x="403.5" y="240.1">3</text>
<text x="403.5" y="243.6">4</text>
<text x="400" y="248.9">6</text>
<text x="403.5" y="247.1">5</text>
<text x="403.5" y="250.6">6</text>
<text x="116" y="315.9">1</text>
<text x="119.5" y="317.7">VO1</text>
<text x="116" y="319.4">2</text>
<text x="116" y="323">3</text>
<text x="119.5" y="321.2">IN1-</text>
<text x="149" y="321.2">VO2</text>
<text x="157.2" y="323">6</text>
<text x="157.2" y="319.4">7</text>
<text x="119.5" y="324.7">BYPASS</text>
<text x="136.4" y="328.3">SHUTDOWN</text>
<text x="148.5" y="324.7">IN2-</text>
<text x="157.2" y="326.5">5</text>
</g>
<g font-size="3.2">
<text x="34.9" y="43.5" transform="rotate(-90 34.9 43.5)">1</text>
<text x="223.7" y="166.6" transform="rotate(-90 223.7 166.6)">4</text>
<text x="116" y="326.5">4</text>
<text x="119.5" y="328.3">GND</text>
</g>
<g font-size="3.2" fill="#f00">
<text x="223.7" y="154" transform="rotate(-90 223.7 154)">8</text>
<text x="148.6" y="317.7">VDD</text>
<text x="157.2" y="315.9">8</text>
</g>
<g font-size="1.4" fill="#a54b4b">
<text x="546.4" y="203.1">L</text>
<text x="546.2" y="206.6">R</text>
</g>
<g font-size="1.1" fill="#838383">
<text x="508" y="99.3">(CHASSIS)</text>
<text x="509.8" y="150.4">(CHASSIS)</text>
<text x="458.6" y="298.6">(CHASSIS)</text>
</g>
</svg>
